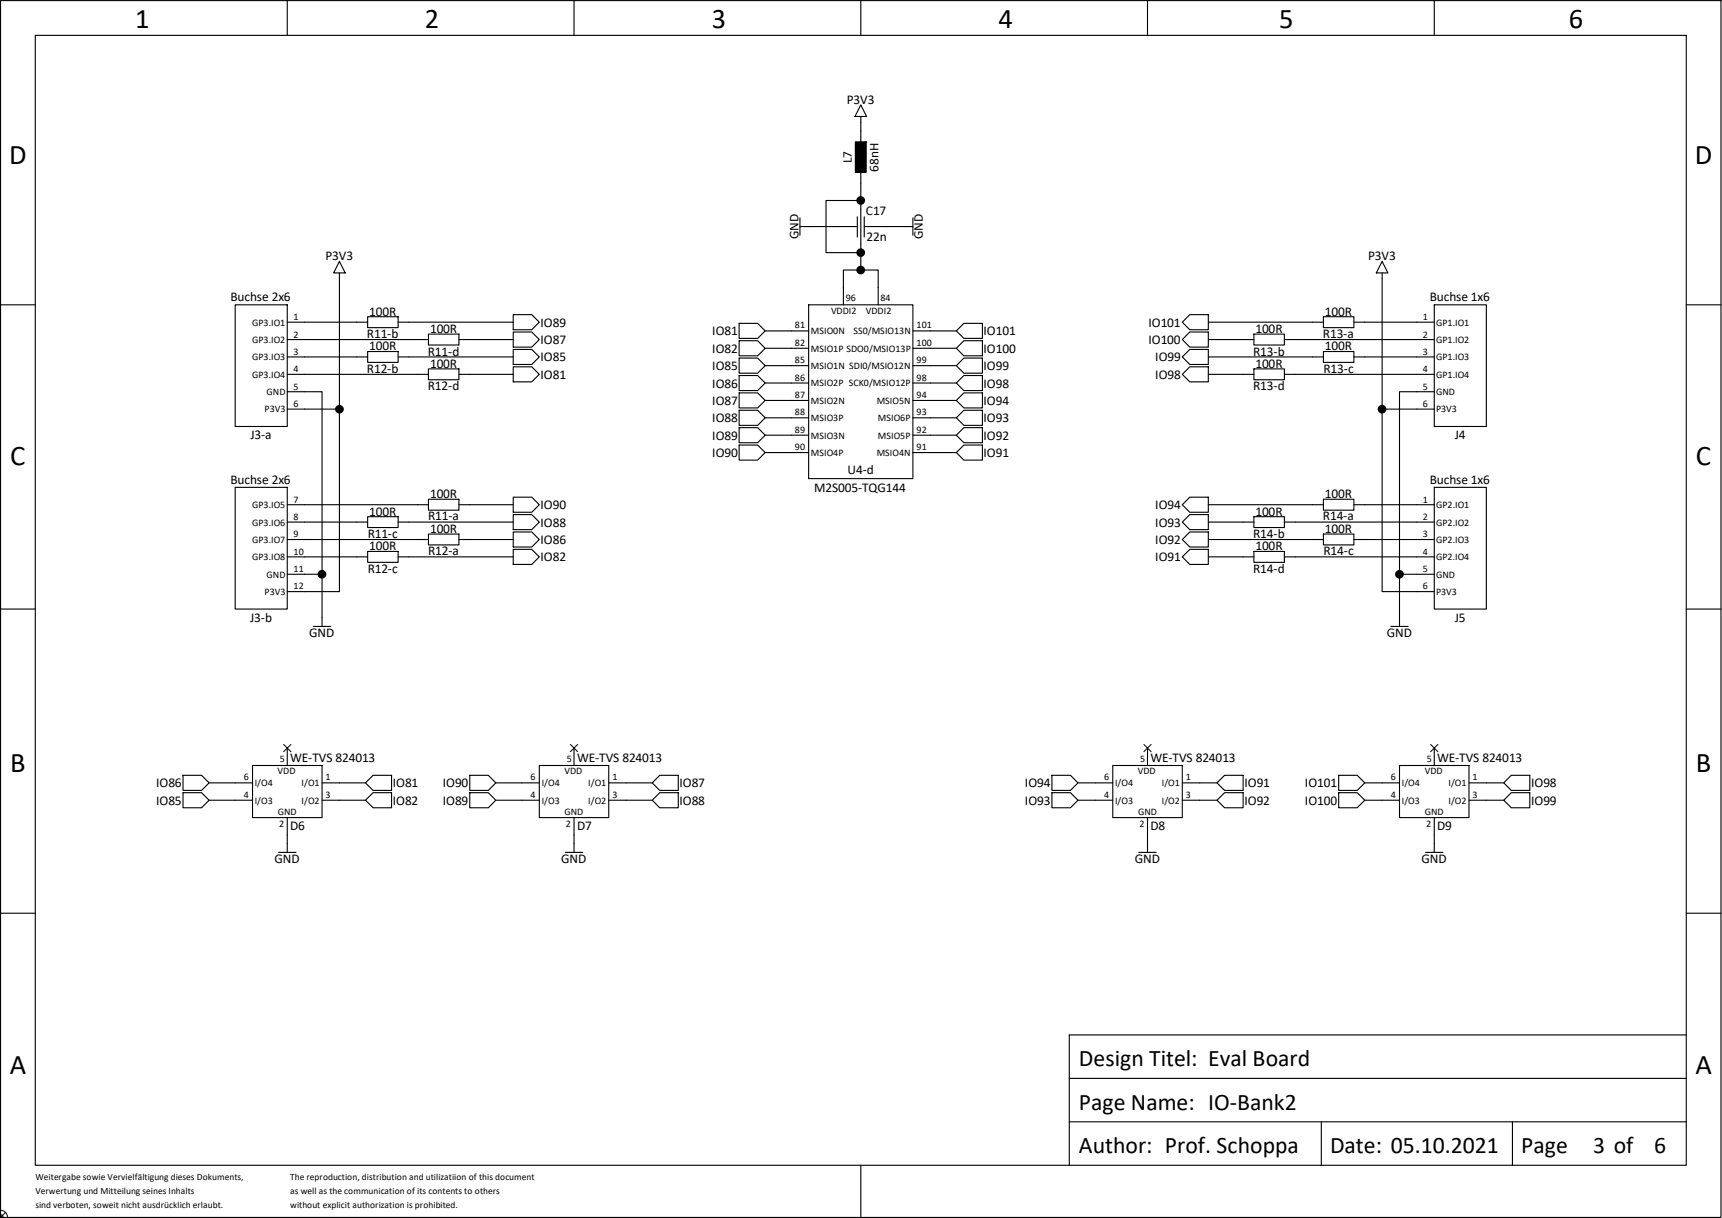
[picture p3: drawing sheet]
<svg xmlns="http://www.w3.org/2000/svg" width="297mm" height="210mm" viewBox="0 0 297 210" stroke-linecap="round" stroke-linejoin="round" font-family="sans-serif">
<g fill="none" stroke="#000" stroke-width=".19">
<path d="M.1 .1h296.7v209.8h-296.7zM6.1 6.1h284.7v194.8h-284.7zM49.5 .1v6M99 .1v6M148.5 18.1l1 2h-2zM148.5 .1v6M197.9 .1v6M247.4 .1v6M138 39.1h9.9M138 37.6v3M147.5 24.5h1.9v5.2h-1.9zM147.9 37.4v3.5"/>
<path d="M148.5 34.6h-6v9h6M148.5 20.1v4.4M148.5 29.7v16.9M149.1 39.1h8.4M149.1 37.4v3.5M157.5 37.6v3M.1 52.6h6M40.6 52.6h8.9v20.9h-8.9zM49.5 55.6h13.9M49.5 58.5h24.4M58.5 45.1l1 2h-2zM58.5 47.1v23.4"/>
<path d="M63.4 54.6h5.3v1.9h-5.3zM68.7 55.6h19.8M73.9 57.6h5.3v1.9h-5.3zM79.2 58.5h9.3M88.5 57.2h3.2l1.3 1.3-1.3 1.4h-3.2zM88.5 54.3h3.2l1.3 1.3-1.3 1.3h-3.2zM127.5 55.8h3.2l1.3 1.3-1.3 1.2h-3.2zM127.5 58.8h3.2l1.3 1.3-1.3 1.3h-3.2zM132 57.1h7.5M139.5 52.6h18v29.9h-18zM148.5 46.6h3v6M148.5 46.6h-3v6"/>
<path d="M157.5 57.1h7.4M164.9 57.1l1.3-1.3h3.2v2.5h-3.2zM205.2 57.2h3.2v2.7h-3.2l-1.3-1.4zM205.2 54.3h3.2v2.6h-3.2l-1.3-1.3zM208.4 55.6h19.9M208.4 58.5h7.9M216.3 57.6h5.2v1.9h-5.2zM221.5 58.5h25.9M228.3 54.6h5.2v1.9h-5.2zM233.5 55.6h13.9M238.4 45.1l1 2h-2zM238.4 47.1v23.4"/>
<path d="M247.4 52.6h9v20.9h-9zM290.8 52.6h6M49.5 67.5h6v31.5M49.5 61.5h13.9M49.5 64.6h24.4M49.5 70.5h9M58.5 70.5v31.5h-9M63.4 60.6h5.3v1.9h-5.3zM68.7 61.5h19.8M73.9 63.6h5.3v1.9h-5.3zM79.2 64.6h9.3M88.5 63.2h3.2l1.3 1.4-1.3 1.2h-3.2z"/>
<path d="M88.5 60.3h3.2l1.3 1.2-1.3 1.3h-3.2zM127.5 61.7h3.2l1.3 1.3-1.3 1.3h-3.2zM127.5 64.8h3.2l1.3 1.2-1.3 1.3h-3.2zM127.5 67.7h3.2l1.3 1.3-1.3 1.3h-3.2zM127.5 70.7h3.2l1.3 1.3-1.3 1.3h-3.2zM127.5 73.7h3.2l1.3 1.3-1.3 1.3h-3.2zM127.5 76.7h3.2l1.3 1.3-1.3 1.3h-3.2zM132 60.1h7.5M132 66h7.5M132 63h7.5M132 72h7.5M132 69h7.5"/>
<path d="M132 78h7.5M132 75h7.5M157.5 60.1h7.4M157.5 66h7.4M157.5 63h7.4M157.5 72h7.4M157.5 69h7.4M157.5 78h7.4M157.5 75h7.4M164.9 78l1.3-1.3h3.2v2.6h-3.2zM164.9 75l1.3-1.3h3.2v2.6h-3.2zM164.9 72l1.3-1.3h3.2v2.6h-3.2z"/>
<path d="M164.9 69l1.3-1.3h3.2v2.6h-3.2zM164.9 66l1.3-1.2h3.2v2.5h-3.2zM164.9 63l1.3-1.3h3.2v2.6h-3.2zM164.9 60.1l1.3-1.3h3.2v2.6h-3.2zM203.9 61.5l1.3-1.2h3.2v2.5h-3.2zM205.2 63.2h3.2v2.6h-3.2l-1.3-1.2zM208.4 61.5h19.9M208.4 64.6h7.9M216.3 63.6h5.2v1.9h-5.2zM221.5 64.6h25.9M228.3 60.6h5.2v1.9h-5.2zM233.5 61.5h13.9"/>
<path d="M238.4 70.5v31.5h9M238.4 70.5h9M247.4 67.5h-6v31.5M40.6 84h8.9v21h-8.9zM49.5 87h24.4M49.5 90h13.9M49.5 93h24.4M49.5 96h13.9M49.5 99h6M55.5 99v9M63.4 89.1h5.3v1.9h-5.3zM63.4 95.1h5.3v1.9h-5.3z"/>
<path d="M68.7 90h19.8M68.7 96h19.8M73.9 86.1h5.3v1.9h-5.3zM73.9 92.1h5.3v1.9h-5.3zM79.2 87h9.3M79.2 93h9.3M88.5 88.7h3.2l1.3 1.3-1.3 1.3h-3.2zM88.5 85.7h3.2l1.3 1.3-1.3 1.3h-3.2zM88.5 94.7h3.2l1.3 1.3-1.3 1.3h-3.2zM88.5 91.7h3.2l1.3 1.3-1.3 1.3h-3.2zM203.9 90l1.3-1.3h3.2v2.6h-3.2zM205.2 94.7h3.2v2.6h-3.2l-1.3-1.3z"/>
<path d="M205.2 91.7h3.2v2.6h-3.2l-1.3-1.3zM205.2 85.7h3.2v2.6h-3.2l-1.3-1.3zM208.4 87h19.9M208.4 90h7.9M208.4 93h19.9M208.4 96h7.9M216.3 89.1h5.2v1.9h-5.2zM216.3 95.1h5.2v1.9h-5.2zM221.5 90h25.9M221.5 96h25.9M228.3 86.1h5.2v1.9h-5.2zM228.3 92.1h5.2v1.9h-5.2z"/>
<path d="M233.5 87h13.9M233.5 93h13.9M241.4 99v9M241.4 99h6M247.4 84h9v21h-9zM.1 105h6M54 108h3M239.9 108h3M290.8 105h6M31.6 133.7h3.2l1.3 1.3-1.3 1.3h-3.2zM31.6 136.7h3.2l1.3 1.3-1.3 1.3h-3.2zM36.1 138h7.5"/>
<path d="M36.1 135h7.5M43.6 132h11.9v9h-11.9zM49.5 129v3M55.5 138h7.5M55.5 135h7.5M63 138l1.3-1.3h3.2v2.6h-3.2zM64.3 133.7h3.2v2.6h-3.2l-1.3-1.3zM81 133.7h3.2l1.3 1.3-1.3 1.3h-3.2zM81 136.7h3.2l1.3 1.3-1.3 1.3h-3.2zM85.5 138h7.5M85.5 135h7.5M93 132h12v9h-12z"/>
<path d="M99 129v3M105 138h7.5M105 135h7.5M113.8 133.7h3.2v2.6h-3.2l-1.3-1.3zM113.8 136.7h3.2v2.6h-3.2l-1.3-1.3zM181.4 133.7h3.2l1.3 1.3-1.3 1.3h-3.2zM181.4 136.7h3.2l1.3 1.3-1.3 1.3h-3.2zM185.9 138h6M185.9 135h6M191.9 132h12v9h-12zM197.9 129v3M203.9 138h6"/>
<path d="M203.9 135h6M209.9 138l1.3-1.3h3.2v2.6h-3.2zM211.2 133.7h3.2v2.6h-3.2l-1.3-1.3zM230.9 133.7h3.2l1.3 1.3-1.3 1.3h-3.2zM230.9 136.7h3.2l1.3 1.3-1.3 1.3h-3.2zM235.4 138h6M235.4 135h6M241.4 132h12v9h-12zM247.4 129v3M253.4 138h6M253.4 135h6M260.7 133.7h3.2v2.6h-3.2l-1.3-1.3z"/>
<path d="M260.7 136.7h3.2v2.6h-3.2l-1.3-1.3zM.1 157.5h6M48.1 147h2.9M49.5 141v6M97.5 147h3M99 141v6M196.4 147h3M197.9 141v6M245.9 147h3M247.4 141v6M290.8 157.5h6M290.8 178.4h-106.4v22.5"/>
<path d="M184.4 193.4h106.4M184.4 185.9h106.4M227.9 193.4v7.5M260.9 193.4v7.5M148.5 200.9v9"/>
</g>
<g fill="#000">
<path d="M147.5 24.5h1.9v5.2h-1.9z" fill-rule="evenodd"/>
<circle cx="148.5" cy="34.6" r=".75"/>
<circle cx="148.5" cy="46.6" r=".75"/>
<circle cx="148.5" cy="43.6" r=".75"/>
<circle cx="58.6" cy="70.6" r=".75"/>
<circle cx="238.4" cy="70.6" r=".75"/>
<circle cx="55.5" cy="99" r=".75"/>
<circle cx="241.4" cy="99" r=".75"/>
</g>
<path d="M48.9 128.4l1.3 1.2M50.2 128.4l-1.3 1.2M98.4 128.4l1.2 1.2M99.6 128.4l-1.2 1.2M197.3 128.4l1.2 1.2M198.5 128.4l-1.2 1.2M246.8 128.4l1.2 1.2M248 128.4l-1.2 1.2M0 208.7a1.27 1.27 0 0 1 1.3 1.2v.1M0 209.4a.51 .51 0 0 1 .5 .5v.1M0 209.8l.2 .2M1 209l-1 1" fill="none" stroke="#000" stroke-width=".17"/>
<g font-size="4.9">
<text x="23.3" y="4.8">1</text>
<text x="73.3" y="4.8">2</text>
<text x="122.8" y="4.8">3</text>
<text x="172.2" y="4.8">4</text>
<text x="220.6" y="4.8">5</text>
<text x="270.6" y="4.8">6</text>
<text x="1.6" y="28.3">D</text>
<text x="292.3" y="28.3">D</text>
<text x="1.8" y="80.2">C</text>
<text x="292.5" y="80.2">C</text>
<text x="1.8" y="133.2">B</text>
<text x="292.5" y="133.2">B</text>
<text x="1.7" y="185.1">A</text>
<text x="292.4" y="185.1">A</text>
</g>
<g font-size="4.1">
<text x="186.1" y="183.9">Design Titel: Eval Board</text>
<text x="186.1" y="191.3">Page Name: IO-Bank2</text>
<text x="186.1" y="198.8">Author: Prof. Schoppa</text>
<text x="229.4" y="198.8">Date: 05.10.2021</text>
<text x="262.4" y="198.8">Page</text>
<text x="274.8" y="198.8">3 of</text>
<text x="285.3" y="198.8">6</text>
</g>
<g font-size="2.3">
<text x="146" y="17.9">P3V3</text>
<text x="146.9" y="28.2" transform="rotate(-90 146.9 28.2)">L7</text>
<text x="151.5" y="29.6" transform="rotate(-90 151.5 29.6)">68nH</text>
<text x="137.7" y="41.3" transform="rotate(-90 137.7 41.3)">GND</text>
<text x="149.4" y="37">C17</text>
<text x="149.5" y="41.5">22n</text>
<text x="159.2" y="41.3" transform="rotate(-90 159.2 41.3)">GND</text>
<text x="56.1" y="44.8">P3V3</text>
<text x="236" y="44.8">P3V3</text>
<text x="39.8" y="51.9">Buchse 2x6</text>
<text x="246.6" y="51.9">Buchse 1x6</text>
<text x="63.3" y="58.3">R11-b</text>
<text x="63.7" y="54.4">100R</text>
<text x="74.2" y="57.4">100R</text>
<text x="93.2" y="56.3">IO89</text>
<text x="93.2" y="59.3">IO87</text>
<text x="122.9" y="57.8">IO81</text>
<text x="169.6" y="57.8">IO101</text>
<text x="198.1" y="59.3">IO100</text>
<text x="198.1" y="56.3">IO101</text>
<text x="216.5" y="57.4">100R</text>
<text x="228.2" y="58.3">R13-a</text>
<text x="228.5" y="54.4">100R</text>
<text x="63.3" y="64.3">R12-b</text>
<text x="63.7" y="60.4">100R</text>
<text x="73.8" y="61.3">R11-d</text>
<text x="74.2" y="63.4">100R</text>
<text x="93.2" y="65.3">IO81</text>
<text x="93.2" y="62.3">IO85</text>
<text x="122.9" y="63.8">IO85</text>
<text x="122.9" y="60.8">IO82</text>
<text x="169.6" y="63.8">IO99</text>
<text x="169.6" y="60.8">IO100</text>
<text x="199.3" y="62.3">IO99</text>
<text x="199.3" y="65.3">IO98</text>
<text x="216.2" y="61.3">R13-b</text>
<text x="216.5" y="63.4">100R</text>
<text x="228.3" y="64.3">R13-c</text>
<text x="228.5" y="60.4">100R</text>
<text x="73.8" y="67.3">R12-d</text>
<text x="122.9" y="66.8">IO86</text>
<text x="122.9" y="69.8">IO87</text>
<text x="169.6" y="66.8">IO98</text>
<text x="169.6" y="69.8">IO94</text>
<text x="216.2" y="67.3">R13-d</text>
<text x="43.2" y="75.7">J3-a</text>
<text x="122.9" y="72.8">IO88</text>
<text x="122.9" y="75.8">IO89</text>
<text x="169.6" y="72.8">IO93</text>
<text x="169.6" y="75.8">IO92</text>
<text x="250.9" y="75.7">J4</text>
<text x="39.8" y="83.4">Buchse 2x6</text>
<text x="122.9" y="78.8">IO90</text>
<text x="146.2" y="81.7">U4-d</text>
<text x="169.6" y="78.8">IO91</text>
<text x="246.6" y="83.4">Buchse 1x6</text>
<text x="63.7" y="88.9">100R</text>
<text x="73.8" y="89.7">R11-a</text>
<text x="74.2" y="85.9">100R</text>
<text x="93.2" y="87.8">IO90</text>
<text x="140.4" y="84.9">M2S005-TQG144</text>
<text x="199.3" y="87.8">IO94</text>
<text x="216.5" y="88.9">100R</text>
<text x="228.2" y="89.7">R14-a</text>
<text x="228.5" y="85.9">100R</text>
<text x="63.4" y="92.8">R11-c</text>
<text x="63.7" y="94.9">100R</text>
<text x="73.8" y="95.8">R12-a</text>
<text x="74.2" y="91.9">100R</text>
<text x="93.2" y="93.8">IO86</text>
<text x="93.2" y="90.8">IO88</text>
<text x="199.3" y="93.8">IO92</text>
<text x="199.3" y="90.8">IO93</text>
<text x="216.2" y="92.8">R14-b</text>
<text x="216.5" y="94.9">100R</text>
<text x="228.3" y="95.8">R14-c</text>
<text x="228.5" y="91.9">100R</text>
<text x="63.4" y="98.8">R12-c</text>
<text x="93.2" y="96.8">IO82</text>
<text x="199.3" y="96.8">IO91</text>
<text x="216.2" y="98.8">R14-d</text>
<text x="43.1" y="107.2">J3-b</text>
<text x="250.9" y="107.2">J5</text>
<text x="53.3" y="109.8">GND</text>
<text x="239.2" y="109.8">GND</text>
<text x="50" y="131.4">WE-TVS 824013</text>
<text x="99.5" y="131.4">WE-TVS 824013</text>
<text x="198.4" y="131.4">WE-TVS 824013</text>
<text x="247.9" y="131.4">WE-TVS 824013</text>
<text x="26.9" y="135.8">IO86</text>
<text x="67.7" y="135.8">IO81</text>
<text x="76.4" y="135.8">IO90</text>
<text x="117.2" y="135.8">IO87</text>
<text x="176.8" y="135.8">IO94</text>
<text x="214.6" y="135.8">IO91</text>
<text x="225.1" y="135.8">IO101</text>
<text x="264.1" y="135.8">IO98</text>
<text x="26.9" y="138.8">IO85</text>
<text x="50" y="143.2">D6</text>
<text x="67.7" y="138.8">IO82</text>
<text x="76.4" y="138.8">IO89</text>
<text x="99.5" y="143.2">D7</text>
<text x="117.2" y="138.8">IO88</text>
<text x="176.8" y="138.8">IO93</text>
<text x="198.4" y="143.2">D8</text>
<text x="214.6" y="138.8">IO92</text>
<text x="225.1" y="138.8">IO100</text>
<text x="247.9" y="143.2">D9</text>
<text x="264.1" y="138.8">IO99</text>
<text x="47.4" y="148.8">GND</text>
<text x="96.8" y="148.8">GND</text>
<text x="195.7" y="148.8">GND</text>
<text x="245.2" y="148.8">GND</text>
</g>
<g font-size="1.7">
<text x="145.9" y="51.9">96</text>
<text x="151.8" y="51.9">84</text>
<text x="43.5" y="56.1">GP3.IO1</text>
<text x="43.5" y="59.1">GP3.IO2</text>
<text x="50.6" y="55.2">1</text>
<text x="50.6" y="58.2">2</text>
<text x="137.1" y="59.6">82</text>
<text x="137.1" y="56.6">81</text>
<text x="139.9" y="57.7">MSIO0N</text>
<text x="143.3" y="54.1">VDDI2</text>
<text x="147.2" y="57.7">SS0/MSIO13N</text>
<text x="149.4" y="54.1">VDDI2</text>
<text x="158.1" y="59.6">100</text>
<text x="158.1" y="56.6">101</text>
<text x="245.4" y="58.2">2</text>
<text x="245.4" y="55.2">1</text>
<text x="247.7" y="59.1">GP1.IO2</text>
<text x="247.7" y="56.1">GP1.IO1</text>
<text x="43.5" y="62.1">GP3.IO3</text>
<text x="43.5" y="65.2">GP3.IO4</text>
<text x="50.6" y="64.2">4</text>
<text x="50.6" y="61.2">3</text>
<text x="137.1" y="62.7">85</text>
<text x="137.1" y="65.7">86</text>
<text x="139.9" y="63.6">MSIO1N SDI0/MSIO12N</text>
<text x="139.9" y="60.7">MSIO1P SDO0/MSIO13P</text>
<text x="158.1" y="65.7">98</text>
<text x="158.1" y="62.6">99</text>
<text x="245.4" y="61.2">3</text>
<text x="245.4" y="64.2">4</text>
<text x="247.7" y="65.2">GP1.IO4</text>
<text x="247.7" y="62.1">GP1.IO3</text>
<text x="45.6" y="71.1">P3V3</text>
<text x="46" y="68.2">GND</text>
<text x="50.6" y="67.2">5</text>
<text x="50.6" y="70.2">6</text>
<text x="137.1" y="71.6">88</text>
<text x="137.1" y="68.6">87</text>
<text x="139.9" y="66.6">MSIO2P SCK0/MSIO12P</text>
<text x="139.9" y="69.6">MSIO2N</text>
<text x="151.2" y="69.6">MSIO5N</text>
<text x="158.1" y="71.6">93</text>
<text x="158.1" y="68.6">94</text>
<text x="245.4" y="70.2">6</text>
<text x="245.4" y="67.2">5</text>
<text x="247.7" y="68.2">GND</text>
<text x="247.7" y="71.1">P3V3</text>
<text x="137.1" y="77.6">90</text>
<text x="137.1" y="74.6">89</text>
<text x="139.9" y="75.6">MSIO3N</text>
<text x="139.9" y="72.6">MSIO3P</text>
<text x="151.4" y="75.6">MSIO5P</text>
<text x="151.4" y="72.6">MSIO6P</text>
<text x="158.1" y="77.6">91</text>
<text x="158.1" y="74.6">92</text>
<text x="139.9" y="78.6">MSIO4P</text>
<text x="151.2" y="78.6">MSIO4N</text>
<text x="43.5" y="87.6">GP3.IO5</text>
<text x="50.6" y="86.7">7</text>
<text x="50.6" y="89.7">8</text>
<text x="245.4" y="86.7">1</text>
<text x="245.4" y="89.7">2</text>
<text x="247.7" y="87.6">GP2.IO1</text>
<text x="43.5" y="90.6">GP3.IO6</text>
<text x="43.5" y="93.6">GP3.IO7</text>
<text x="50.6" y="92.7">9</text>
<text x="50.6" y="95.7">10</text>
<text x="245.4" y="92.7">3</text>
<text x="245.4" y="95.7">4</text>
<text x="247.7" y="93.6">GP2.IO3</text>
<text x="247.7" y="90.6">GP2.IO2</text>
<text x="43.5" y="96.6">GP3.IO8</text>
<text x="46" y="99.6">GND</text>
<text x="50.6" y="101.6">12</text>
<text x="50.6" y="98.6">11</text>
<text x="245.4" y="98.6">5</text>
<text x="245.4" y="101.6">6</text>
<text x="247.7" y="99.6">GND</text>
<text x="247.7" y="96.6">GP2.IO4</text>
<text x="45.6" y="102.6">P3V3</text>
<text x="247.7" y="102.6">P3V3</text>
<text x="48.3" y="131.3">5</text>
<text x="97.7" y="131.3">5</text>
<text x="196.6" y="131.3">5</text>
<text x="246.1" y="131.3">5</text>
<text x="42.1" y="134.5">6</text>
<text x="42.1" y="137.6">4</text>
<text x="43.9" y="135.6">I/O4</text>
<text x="47.9" y="133.5">VDD</text>
<text x="52" y="135.6">I/O1</text>
<text x="56.1" y="137.6">3</text>
<text x="56.1" y="134.6">1</text>
<text x="91.5" y="137.6">4</text>
<text x="91.5" y="134.5">6</text>
<text x="93.4" y="135.6">I/O4</text>
<text x="97.4" y="133.5">VDD</text>
<text x="101.5" y="135.6">I/O1</text>
<text x="105.6" y="137.6">3</text>
<text x="105.6" y="134.6">1</text>
<text x="190.5" y="134.5">6</text>
<text x="190.5" y="137.6">4</text>
<text x="192.3" y="135.6">I/O4</text>
<text x="196.3" y="133.5">VDD</text>
<text x="200.4" y="135.6">I/O1</text>
<text x="204.5" y="134.6">1</text>
<text x="204.5" y="137.6">3</text>
<text x="239.9" y="137.6">4</text>
<text x="239.9" y="134.5">6</text>
<text x="241.8" y="135.6">I/O4</text>
<text x="245.7" y="133.5">VDD</text>
<text x="249.9" y="135.6">I/O1</text>
<text x="254" y="137.6">3</text>
<text x="254" y="134.6">1</text>
<text x="43.9" y="138.6">I/O3</text>
<text x="47.9" y="140.5">GND</text>
<text x="48.2" y="142.6">2</text>
<text x="52" y="138.6">I/O2</text>
<text x="93.4" y="138.6">I/O3</text>
<text x="97.4" y="140.5">GND</text>
<text x="97.6" y="142.6">2</text>
<text x="101.5" y="138.6">I/O2</text>
<text x="192.3" y="138.6">I/O3</text>
<text x="196.3" y="140.5">GND</text>
<text x="196.6" y="142.6">2</text>
<text x="200.4" y="138.6">I/O2</text>
<text x="241.8" y="138.6">I/O3</text>
<text x="245.7" y="140.5">GND</text>
<text x="246" y="142.6">2</text>
<text x="249.9" y="138.6">I/O2</text>
</g>
<g font-size="1.6">
<text x="6.1" y="203.5">Weitergabe sowie Vervielfältigung dieses Dokuments,</text>
<text x="50" y="203.5">The reproduction, distribution and utilizatiion of this document</text>
<text x="6.1" y="205.9">Verwertung und Mitteilung seines Inhalts</text>
<text x="6.1" y="208.3">sind verboten, soweit nicht ausdrücklich erlaubt.</text>
<text x="50" y="205.9">as well as the communication of its contents to others</text>
<text x="50" y="208.3">without explicit authorization is prohibited.</text>
</g>
</svg>
